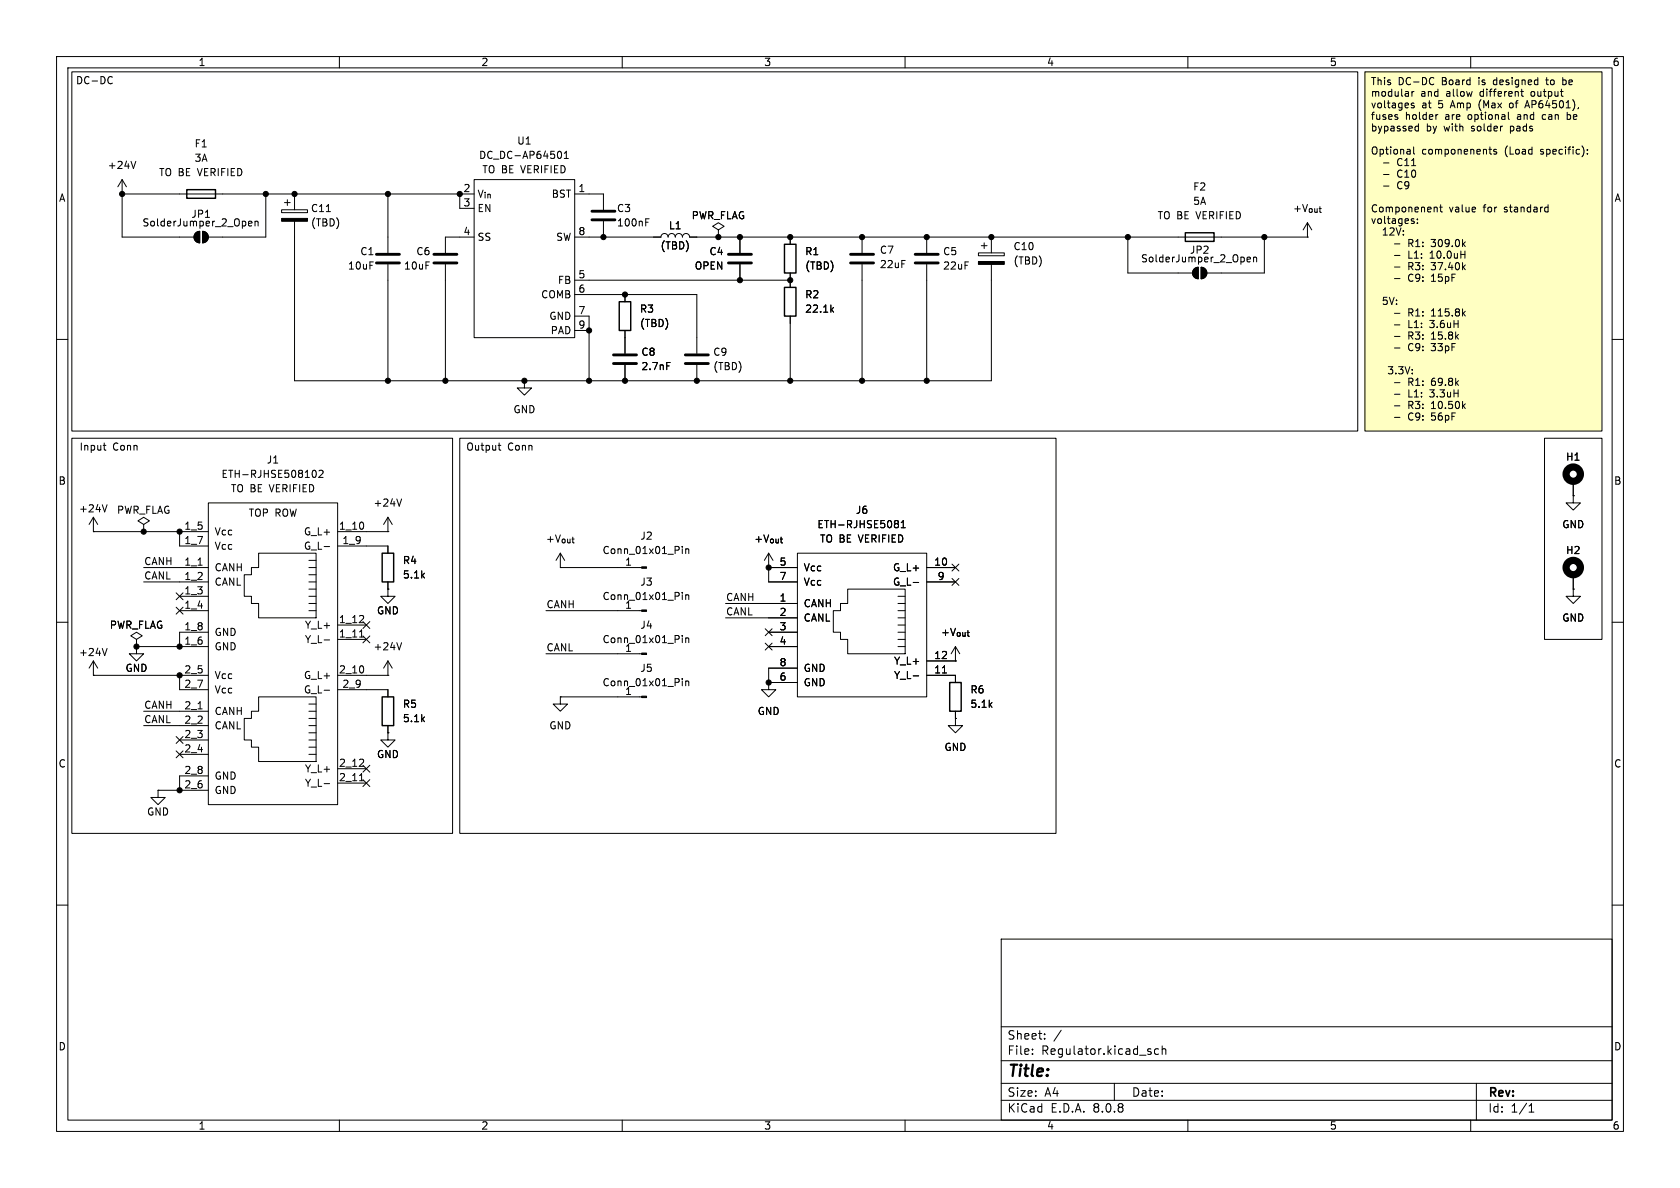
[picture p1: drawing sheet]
<svg xmlns="http://www.w3.org/2000/svg" width="297mm" height="210mm" viewBox="0 0 297 210" stroke-linecap="round" stroke-linejoin="round" font-family="sans-serif">
<g fill="none" stroke="#000" stroke-width=".18">
<path d="M10 10h277v190h-277zM12 12h273v186h-273zM60 10v2M110 10v2M160 10v2M210 10v2M260 10v2M10 60h2M285 60h2M10 110h2M285 110h2M10 160h2"/>
<path d="M177 166h108v32h-108zM285 160h2M60 198v2M110 198v2M160 198v2M177 194.5h108M177 191.5h108M177 187.5h108M177 181.5h108M182.5 186.3v.1M182.5 185.5v.1M184.7 183.6v.1"/>
<path d="M184.7 182.8v.1M187.6 182.1l-1.3 2M197 191.5v3M204.8 185.5l-.4-.1-.3 .3v.4l.1 .2h.6M205.5 185.5l.2-.1 .3 .1 .1 .9M205.5 184.9v1.5M210 198v2M260 198v2M261 191.5v6.5M270.3 196.6h.9M270.3 195.5l.4-.4v1.5"/>
</g>
<path d="M241.3 12.7h41.9v63.5h-41.9z" fill="#ffffc2"/>
<g fill="none" stroke="#000" stroke-width=".18">
<path d="M12.7 12.7h227.3v63.5h-227.3zM19.5 13.5l.3 .2M19.8 14.7l-.3 .1M241.3 12.7h41.9v63.5h-41.9zM249.6 16.2v.8M250 16.2l-.4 .2M250 18.3l-.3-.1-.2 .2v.2l.5 .1v.3h-.5M253.2 13.7l.3 .1M253.5 14.9l-.3 .1M266.7 19.8v1.1l.1 .2M267 18.3l-.2 .2 .2 .5M269 15.7v1.1l.3 .2"/>
<path d="M269.7 18.7h.6M270 17.8l-.4 1.3M273.3 14.1h.4M273.4 13.7l.1 1.2M276.3 13.7v1.3M276.3 14.9l.3 .1M276.6 14.1l-.3 .1M277.1 19.8v1.3M21.6 34.3h.1M21.6 31.8l-.8 1.2M21.6 31.8v10.1h12.7M21.6 31.8l.8 1.2"/>
<path d="M21.6 34.3h62.2M24 28.5l-.4 1.3M43.9 39.5l.6-.1v-.2l-.4-.1-.2 .2 .1 .6h.5M45.1 39.2l.2-.1 .3 .1v.7M45.1 39.1v.8M47 34.3v7.6h-10.2M49.8 37.1h4.6v.5h-4.6zM50.3 35.8h1M50.8 35.3v1M52.1 34.3v2.8M52.1 39.1v28.2h123.2v-20.6M57.7 37.4h.7"/>
<path d="M68.6 34.3v10.4M81.3 34.3v2.5h2.5M83.8 31.8h17.8v27.9h-17.8zM98.7 26.8l.1-.1a.68 .68 0 0 1 .5 .7 .68 .68 0 0 1-.5 .6h-.1M99.8 28h.7M99.8 27.1l.3-.4v1.3M101.6 34.3h5.1v2.8M106.7 39.1v2.8M114.2 39.3h.4M114.2 38.7h.6M231.1 39.4l-.7 1.2M231.1 39.4v2.5"/>
<path d="M231.1 39.4l.8 1.2M244.6 30.8h1M246.9 20.7l.2 .2-.2 .2M249.7 39.1h.3v.2l-.1 .2h-.3M249.9 26v1.1l.2 .1M250.3 23.1h.5M250.3 22.4h.5M250.6 39.4v.1M250.8 21.9v1.3M253.9 36.6l.2 .2v.7M254.2 20.3h-.2M254.5 36.6h.5"/>
<path d="M254.7 36.2v1.1l.3 .2M263.2 26.4h.5M263.5 27.2h.2M264.5 26.5l-.3-.1-.1 .2v.2l.4 .1v.3h-.4M272.7 20.4v.5l.2 .2M273.6 36.6l.1 .1M273.7 36.2v1.3M273.7 37.4l-.1 .1M277.1 21l.3 .1M280.6 27.1v.1M280.6 26.5v.1M34.6 41.2l.7-.3v2a1.02 1.02 0 0 1-.9-.6 1.02 1.02 0 0 1 .2-1.1z"/>
<path d="M35.8 40.9a1.02 1.02 0 0 1 1 1 1.02 1.02 0 0 1-1 1zM68.6 46.7v20.6M78.7 46.7v20.6M83.8 41.9h-5.1v2.8M101.6 41.9h15.2a.64 .64 0 0 1 .7-.6 .64 .64 0 0 1 .6 .6 .64 .64 0 0 1 .6-.6 .64 .64 0 0 1 .7 .6 .64 .64 0 0 1 .6-.6 .64 .64 0 0 1 .6 .6 .64 .64 0 0 1 .7-.6 .64 .64 0 0 1 .6 .6h109.2M101.6 49.5h38.1M101.6 52.1h21.6v10.4M101.6 55.9h2.5v11.4M101.6 58.4h2.5M110.5 52.1v1.2M110.5 58.4v4.1M127 40.6l1-.6-1-.6-1 .6 1 .6v1.3"/>
<path d="M127 41.9h.1M130.8 41.9v2.8M130.8 46.7v2.8M139.7 41.9v1.3M139.7 48.3v2.5M139.7 55.9v11.4M147 54.7l.4 .5M147.4 54.3l-.5 .5M152.4 41.9v2.8M152.4 46.7v20.6M163.8 41.9v2.8M163.8 46.7v20.6"/>
<path d="M173 44.7h4.5v.5h-4.5zM173.5 43.4h1M174 42.9v1M175.3 41.9v2.8M199.4 41.9v6.4h11.4M211.1 47.5l.7-.3v2.1a1.02 1.02 0 0 1-.9-.7 1.02 1.02 0 0 1 .2-1.1zM212.3 47.2a1.02 1.02 0 0 1 1.1 1.1 1.02 1.02 0 0 1-1.1 1zM220.5 45.9l.6-.1-.1-.3h-.4l-.1 .1v.6h.5M221.6 45.6l.2-.1h.3l.1 .8M221.6 45.5v.8M223.5 41.9v6.4h-10.1M231.1 41.9h.1"/>
<path d="M246.5 45.2h1M246.5 49.2h1M246.5 55.4h1M246.5 59.5h1M249.1 44.4v1.2h.6M249.1 56.6v1.3h.6M249.1 43h.4M249.1 47.1h.4M249.1 55.3h.4M249.1 59.4h.4M249.2 48.5l-.2 .5 .2 .7M249.5 42.3h-.4v1.3"/>
<path d="M249.5 46.4h-.4v1.3M249.5 54.6h-.4v1.3M249.5 58.7h-.4v1.3M252.8 57.8l.5 .1M252.8 56.6h.7l-.4 .5h.2M252.8 45.6h.7M252.8 44.7l.4-.3v1.2M253 42.3h.8l-.4 .5h.1M253 43.5l.5 .1M253 46.4h.8l-.4 .5h.1M253 47.6l.5 .1M253.1 55.9h.7"/>
<path d="M253.1 49.7h.7M253.1 48.8l.3-.3v1.2M253.1 55l.3-.4v1.3M253.1 60h.7M253.3 58.9l-.2 .1M253.4 58.7v1.3M12.7 77.5h67.3v69.8h-67.3zM18.2 78.7h.5M18.4 79.4l.3 .2M81.3 77.5h105.4v69.8h-105.4zM88.1 78.7h.4M88.2 78.3v1.1l.3 .2"/>
<path d="M92.7 67.3v1.3h1.3l-1.3 1.3-1.3-1.3h1.3M92.7 67.3h.1M110.5 64.5v2.8M117.9 64.1h.6M123.2 64.5v2.8M246.5 69.7h1M246.5 73.8h1M249.1 66.9v1.2M249.1 68.9v1.3h.6M249.1 67.5h.4M249.1 71.6h.4M249.2 60.8l-.2 .5 .2 .6"/>
<path d="M249.2 73.1l-.2 .4 .2 .7M249.5 71h-.4v1.2M252.8 70.1l.5 .1M252.8 68.9h.7l-.4 .5h.2M253 60.7h.8l-.4 .5h.1M253 61.9l.5 .1M253.1 72.2h.7M253.1 74.1l.4 .2M253.3 71.1l-.2 .2M253.4 71v1.2M253.4 66.9h-.1a.86 .86 0 0 0 0 1.2h.2M253.5 67.3l-.3 .1-.1 .2"/>
<path d="M253.7 73h-.6v.6l.4-.1M273 77.5h10.2v35.5h-10.2zM16.5 94h.1M16.5 94h20.3M16.5 91.4l-.8 1.3M16.5 91.4v2.6M16.5 91.4l.8 1.3M18.9 89.2l-.4 1.3M25.4 92.7l1-.6-1-.7-1 .7 1 .6v1.3M25.4 94h.1M31.7 94v2.5h5.1M35 99.9h.7"/>
<path d="M36.8 88.9h22.9v53.3h-22.9zM45.7 97.8h10.2v11.4h-10.2v-2.5h-1.3v-1.3h-1.2v-3.8h1.2v-1.3h1.3zM54.6 99.1h1.3M55.4 83.2l.1-.1a.68 .68 0 0 1 .4 .7 .68 .68 0 0 1-.4 .6l-.1-.1M56.4 83.3l.5-.2 .2 .4-.8 .9h.8M57.3 96.6h1M59.7 96.5h8.9v1.3M59.7 94h8.9M68.6 94h.1M68.6 91.4v2.6M68.6 91.4l-.8 1.3M68.6 91.4l.7 1.3"/>
<path d="M71 88.2l-.4 1.3M99.1 97.8l-.8 1.3M99.1 97.8v2.5M99.1 97.8l.7 1.3M120.6 96.6v.1M120.6 97v.9M121.2 97v.9M121.2 97.1l.2-.1 .3 .1 .1 .8M135.9 97.8v5.1h5.1M135.9 97.8l-.8 1.3M135.9 97.8l.8 1.3M141 97.8h22.8v25.4h-22.8z"/>
<path d="M158.4 92h.2l.2 .3-.2 .3M158.4 92.6h.2M158.6 92.6l.2 .2v.2l-.1 .2-.3 .1M159.3 93.3h.8M159.3 92.4l.4-.4v1.3M168.3 99.7l1.2 1.2M169.5 99.7l-1.2 1.2M278.1 87.6v1.3h1.3l-1.3 1.3-1.2-1.3h1.2M278.1 87.6h.1M278.1 85.1v2.5M16.5 119.4h.1M16.5 119.4h20.3"/>
<path d="M16.5 116.8v2.6M16.5 116.8l-.8 1.3M16.5 116.8l.8 1.3M18.9 114.6l-.4 1.3M24.1 114.3v1.3h1.3l-1.3 1.2-1.2-1.2h1.2M24.1 114.3h.1M24.1 113l1-.6-1-.6-1 .6 1 .6v1.3M24.1 114.3h12.7M25.4 100.3h11.4M25.4 102.9h11.4M31.1 104.8l1.3 1.2M31.1 107.3l1.3 1.3"/>
<path d="M31.7 105.4h5.1M31.7 108h5.1M31.7 119.4v2.5h5.1M32.4 104.8l-1.3 1.2M32.4 107.3l-1.3 1.3M36.8 111.8h-5.1v2.5M54.6 101.6h1.3M54.6 108h1.3M54.6 106.7h1.3M54.6 105.4h1.3M54.6 104.1h1.3M54.6 102.9h1.3"/>
<path d="M54.6 100.3h1.3M57.3 113.1h1M59.7 113h5.1M59.7 110.5h5.1M59.7 119.4h8.9M63.6 112.6h.7M64.2 109.9l1.2 1.2M64.2 112.4l1.2 1.2M65.4 109.9l-1.2 1.2M65.4 112.4l-1.2 1.2M68.6 104.1v1.3h1.2l-1.2 1.3-1.3-1.3h1.3M68.6 104.1h.1"/>
<path d="M68.6 119.4h.1M68.6 102.9v1.2M68.6 116.8v2.6M68.6 116.8l-.8 1.3M68.6 116.8l.7 1.3M71 113.6l-.4 1.3M96.5 108h16.9M96.5 115.6h16.9M99.1 100.3h.1M99.1 100.3h14.3M120.6 104.7v.1M120.6 105.1v.9"/>
<path d="M120.6 112.3v.2M120.6 112.8v.8M120.6 120v.1M121.2 105.1v.9M121.2 112.8v.8M121.2 112.9l.2-.1h.3l.1 .8M121.2 105.3l.2-.2 .3 .1 .1 .8M128.3 106.7h12.7M128.3 109.2h12.7M135.3 111.2l1.2 1.2M135.3 113.7l1.2 1.2M135.9 100.3h.1"/>
<path d="M135.9 100.3h5.1M135.9 114.3h5.1M135.9 111.8h5.1M136.5 111.2l-1.2 1.2M136.5 113.7l-1.2 1.2M141 118.1h-5.1v2.6M149.9 104.1h10.1v11.5h-10.1v-2.6h-1.3v-1.2h-1.3v-3.8h1.3v-1.3h1.3zM158.7 108h1.3M158.7 114.3h1.3M158.7 113h1.3M158.7 111.8h1.3M158.7 110.5h1.3"/>
<path d="M158.7 109.2h1.3M158.7 105.4h1.3M158.7 106.7h1.3M161.4 119.5h1M161.4 103h1M163.8 100.3h5.1M163.8 102.9h5.1M163.8 119.4h5.1v1.3M163.8 116.8h5.1M166.6 119h.7M168.3 102.3l1.2 1.2M168.9 116.8h.1"/>
<path d="M168.9 114.3v2.5M168.9 114.3l-.8 1.3M168.9 114.3l.8 1.3M169.5 102.3l-1.2 1.2M278.1 104.1v1.3h1.3l-1.3 1.3-1.2-1.3h1.2M278.1 104.1h.1M278.1 101.6v2.5M25.4 125.7h11.4M25.4 128.3h11.4M27.9 139.7v1.3h1.3l-1.3 1.2-1.2-1.2h1.2M27.9 139.7h.1M27.9 139.7h8.9"/>
<path d="M31.1 132.7l1.3 1.3M31.1 130.2l1.3 1.2M31.7 130.8h5.1M31.7 133.4h5.1M32.4 132.7l-1.3 1.3M32.4 130.2l-1.3 1.2M35 125.3h.7M36.8 137.2h-5.1v2.5M45.7 123.2h10.2v11.4h-10.2v-2.5h-1.3v-1.3h-1.2v-3.8h1.2v-1.3h1.3zM54.6 127h1.3M54.6 133.4h1.3M54.6 132.1h1.3"/>
<path d="M54.6 130.8h1.3M54.6 129.5h1.3M54.6 128.3h1.3M54.6 125.7h1.3M54.6 124.5h1.3M57.3 138.5h1M57.3 122h1M59.7 121.9h8.9v1.3M59.7 138.4h5.1M59.7 135.9h5.1M63.6 138h.7M64.2 135.3l1.2 1.2"/>
<path d="M64.2 137.8l1.2 1.2M65.4 135.3l-1.2 1.2M65.4 137.8l-1.2 1.2M68.6 129.5v1.3h1.2l-1.2 1.3-1.3-1.3h1.3M68.6 129.5h.1M68.6 128.3v1.2M99.1 123.2v1.3h1.2l-1.2 1.2-1.3-1.2h1.3M99.1 123.2h.1M99.1 123.2h14.3M120.6 120.4v.8M121.2 120.4v.8M121.2 120.5l.2-.1h.3l.1 .8"/>
<path d="M135.9 120.7v1.2h1.3l-1.3 1.3-1.3-1.3h1.3M135.9 120.7h.1M135.9 120.7h5.1M168.9 127v1.3h1.3l-1.3 1.2-1.3-1.2h1.3M168.9 127h.1M168.9 125.7v1.3"/>
</g>
<g fill="#000" stroke="#000" stroke-width=".18">
<path d="M49.8 38.6h4.6v.5h-4.6zM34.6 41.2l.7-.3v2a1.02 1.02 0 0 1-.9-.6 1.02 1.02 0 0 1 .2-1.1zM35.8 40.9a1.02 1.02 0 0 1 1 1 1.02 1.02 0 0 1-1 1zM173 46.2h4.5v.5h-4.5zM211.1 47.5l.7-.3v2.1a1.02 1.02 0 0 1-.9-.7 1.02 1.02 0 0 1 .2-1.1zM212.3 47.2a1.02 1.02 0 0 1 1.1 1.1 1.02 1.02 0 0 1-1.1 1zM113.4 115.4h.9v.3h-.9zM113.4 107.8h.9v.3h-.9zM113.4 100.2h.9v.3h-.9zM113.4 123.1h.9v.2h-.9z"/>
<circle cx="21.6" cy="34.3" r=".46"/>
<circle cx="47" cy="34.3" r=".46"/>
<circle cx="52.1" cy="34.3" r=".46"/>
<circle cx="68.6" cy="34.3" r=".46"/>
<circle cx="81.3" cy="34.3" r=".46"/>
<circle cx="104.1" cy="58.4" r=".46"/>
<circle cx="106.7" cy="41.9" r=".46"/>
<circle cx="110.5" cy="52.1" r=".46"/>
<circle cx="127" cy="41.9" r=".46"/>
<circle cx="130.8" cy="41.9" r=".46"/>
<circle cx="130.8" cy="49.5" r=".46"/>
<circle cx="139.7" cy="41.9" r=".46"/>
<circle cx="139.7" cy="49.5" r=".46"/>
<circle cx="152.4" cy="41.9" r=".46"/>
<circle cx="163.8" cy="41.9" r=".46"/>
<circle cx="175.3" cy="41.9" r=".46"/>
<circle cx="199.4" cy="41.9" r=".46"/>
<circle cx="223.5" cy="41.9" r=".46"/>
<circle cx="68.6" cy="67.3" r=".46"/>
<circle cx="78.7" cy="67.3" r=".46"/>
<circle cx="92.7" cy="67.3" r=".46"/>
<circle cx="104.1" cy="67.3" r=".46"/>
<circle cx="110.5" cy="67.3" r=".46"/>
<circle cx="123.2" cy="67.3" r=".46"/>
<circle cx="139.7" cy="67.3" r=".46"/>
<circle cx="152.4" cy="67.3" r=".46"/>
<circle cx="163.8" cy="67.3" r=".46"/>
<circle cx="25.4" cy="94" r=".46"/>
<circle cx="31.7" cy="94" r=".46"/>
<circle cx="24.1" cy="114.3" r=".46"/>
<circle cx="31.7" cy="119.4" r=".46"/>
<circle cx="31.7" cy="114.3" r=".46"/>
<circle cx="135.9" cy="100.3" r=".46"/>
<circle cx="31.7" cy="139.7" r=".46"/>
<circle cx="135.9" cy="120.7" r=".46"/>
</g>
<g fill="none" stroke="#000" stroke-width=".51">
<path d="M104.6 37.3h4.1M104.6 38.9h4.1M66.5 45h4.1M66.5 46.5h4.1M76.7 45h4.1M76.7 46.5h4.1M128.8 45h4M128.8 46.5h4M150.4 45h4M150.4 46.5h4M161.8 45h4.1M161.8 46.5h4.1"/>
<path d="M108.5 62.7h4M108.5 64.3h4M121.2 62.7h4M121.2 64.3h4"/>
</g>
<path d="M33 33.5h5.1v1.6h-5.1zM109.5 53.3h2v5.1h-2zM138.7 43.2h2v5.1h-2zM138.7 50.8h2v5.1h-2zM209.5 41.1h5.1v1.6h-5.1zM67.6 97.8h2v5.1h-2zM67.6 123.2h2v5.1h-2zM167.9 120.7h2v5h-2z" fill="none" stroke="#000" stroke-width=".25"/>
<g fill="none" stroke="#000" stroke-width="1.3">
<circle cx="278.1" cy="83.8" r="1.27"/>
<circle cx="278.1" cy="100.3" r="1.27"/>
</g>
<text font-size="2.8" x="178" y="190.9">Title:</text>
<g font-size="2.1">
<text x="178" y="184">Sheet:</text>
<text x="178" y="186.7">File:</text>
<text x="184.1" y="186.7">Regulator.kicad_sch</text>
<text x="178" y="196.9">KiCad</text>
<text x="178" y="194.1">Size:</text>
<text x="184.7" y="194.1">A4</text>
<text x="185.7" y="196.9">E.D.A.</text>
<text x="193.3" y="196.9">8.0.8</text>
<text x="200" y="194.1">Date:</text>
<text x="263" y="194.3">Rev:</text>
<text x="263" y="196.9">Id:</text>
<text x="267.1" y="196.9">1/1</text>
</g>
<g font-size="1.8">
<text x="35" y="11.9">1</text>
<text x="85" y="11.9">2</text>
<text x="135" y="11.9">3</text>
<text x="185" y="11.9">4</text>
<text x="235" y="11.9">5</text>
<text x="285" y="11.9">6</text>
<text x="13.3" y="15.1">DC-DC</text>
<text x="242.3" y="15.4">This</text>
<text x="242.3" y="17.4">modular</text>
<text x="247.2" y="15.4">DC-DC</text>
<text x="251.2" y="17.4">and</text>
<text x="255" y="15.4">Board</text>
<text x="255.8" y="17.4">allow</text>
<text x="261.7" y="15.4">is</text>
<text x="261.9" y="17.4">different</text>
<text x="264.5" y="15.4">designed</text>
<text x="271.1" y="17.4">output</text>
<text x="274.1" y="15.4">to</text>
<text x="277.1" y="15.4">be</text>
<text x="242.3" y="19.5">voltages</text>
<text x="242.3" y="21.5">fuses</text>
<text x="242.3" y="23.6">bypassed</text>
<text x="248.4" y="21.5">holder</text>
<text x="251.3" y="19.5">at</text>
<text x="252.1" y="23.6">by</text>
<text x="254.4" y="19.5">5</text>
<text x="255.4" y="23.6">with</text>
<text x="255.6" y="21.5">are</text>
<text x="256.8" y="19.5">Amp</text>
<text x="259.8" y="21.5">optional</text>
<text x="260.4" y="23.6">solder</text>
<text x="261.9" y="19.5">(Max</text>
<text x="267.4" y="23.6">pads</text>
<text x="267.5" y="19.5">of</text>
<text x="268.7" y="21.5">and</text>
<text x="270.6" y="19.5">AP64501),</text>
<text x="273.3" y="21.5">can</text>
<text x="277.9" y="21.5">be</text>
<text x="34.3" y="26.3">F1</text>
<text x="34.3" y="28.8">3A</text>
<text x="84.6" y="28.3">DC_DC-AP64501</text>
<text x="91.3" y="25.8">U1</text>
<text x="242.3" y="27.6">Optional</text>
<text x="244.6" y="29.7">-</text>
<text x="247.3" y="29.7">C11</text>
<text x="251.3" y="27.6">componenents</text>
<text x="266.1" y="27.6">(Load</text>
<text x="272.6" y="27.6">specific):</text>
<text x="10.3" y="35.9">A</text>
<text x="18.9" y="30.1">+24V</text>
<text x="28" y="31.3">TO BE VERIFIED</text>
<text x="81.8" y="34">2</text>
<text x="84.3" y="35.2">V_{in}</text>
<text x="85.2" y="30.8">TO BE VERIFIED</text>
<text x="97.4" y="35.2">BST</text>
<text x="102.2" y="34">1</text>
<text x="210.8" y="33.9">F2</text>
<text x="244.6" y="33.8">-</text>
<text x="247.3" y="31.7">C10</text>
<text x="247.3" y="33.8">C9</text>
<text x="285.3" y="35.9">A</text>
<text x="25.1" y="40.2">SolderJumper_2_Open</text>
<text x="33.7" y="38.7">JP1</text>
<text x="54.9" y="37.7">C11</text>
<text x="54.9" y="40.2">(TBD)</text>
<text x="81.8" y="36.6">3</text>
<text x="81.8" y="41.7">4</text>
<text x="84.3" y="37.7">EN</text>
<text x="102.2" y="41.7">8</text>
<text x="109" y="37.7">C3</text>
<text x="109" y="40.2">100nF</text>
<text x="118.2" y="40.7">L1</text>
<text x="122.2" y="39">PWR_FLAG</text>
<text x="204.5" y="39">TO BE VERIFIED</text>
<text x="210.8" y="36.4">5A</text>
<text x="228.5" y="37.7">+V_{out}</text>
<text x="242.3" y="37.9">Componenent</text>
<text x="242.3" y="39.9">voltages:</text>
<text x="244.6" y="42">12V:</text>
<text x="256.2" y="37.9">value</text>
<text x="262.4" y="37.9">for</text>
<text x="266.2" y="37.9">standard</text>
<text x="61.4" y="47.9">10uF</text>
<text x="63.6" y="45.3">C1</text>
<text x="71.3" y="47.9">10uF</text>
<text x="73.5" y="45.3">C6</text>
<text x="84.3" y="42.8">SS</text>
<text x="98.2" y="42.8">SW</text>
<text x="116.7" y="44.3">(TBD)</text>
<text x="122.7" y="47.9">OPEN</text>
<text x="125.3" y="45.3">C4</text>
<text x="142.2" y="45.3">R1</text>
<text x="142.2" y="47.9">(TBD)</text>
<text x="155.5" y="45.1">C7</text>
<text x="155.5" y="47.6">22uF</text>
<text x="166.6" y="45.3">C5</text>
<text x="166.6" y="47.9">22uF</text>
<text x="179.1" y="44.4">C10</text>
<text x="179.1" y="47">(TBD)</text>
<text x="201.6" y="46.6">SolderJumper_2_Open</text>
<text x="210.3" y="45.1">JP2</text>
<text x="246.9" y="44">-</text>
<text x="249.7" y="44">R1:</text>
<text x="249.7" y="46">L1:</text>
<text x="253.7" y="46">10.0uH</text>
<text x="253.9" y="44">309.0k</text>
<text x="95.6" y="52.9">COMB</text>
<text x="98.5" y="50.4">FB</text>
<text x="102.2" y="49.3">5</text>
<text x="102.2" y="51.8">6</text>
<text x="142.2" y="52.9">R2</text>
<text x="246.9" y="48.1">-</text>
<text x="249.7" y="48.1">R3:</text>
<text x="249.7" y="50.1">C9:</text>
<text x="253.9" y="48.1">37.40k</text>
<text x="253.9" y="50.1">15pF</text>
<text x="97" y="56.7">GND</text>
<text x="97.3" y="59.3">PAD</text>
<text x="102.2" y="55.6">7</text>
<text x="102.2" y="58.2">9</text>
<text x="113" y="55.5">R3</text>
<text x="113" y="58">(TBD)</text>
<text x="142.2" y="55.5">22.1k</text>
<text x="244.6" y="54.2">5V:</text>
<text x="246.9" y="58.3">-</text>
<text x="249.7" y="56.3">R1:</text>
<text x="249.7" y="58.3">L1:</text>
<text x="253.7" y="58.3">3.6uH</text>
<text x="253.9" y="56.3">115.8k</text>
<text x="113.3" y="63.1">C8</text>
<text x="113.3" y="65.6">2.7nF</text>
<text x="126" y="63.1">C9</text>
<text x="126" y="65.6">(TBD)</text>
<text x="246.9" y="62.4">-</text>
<text x="249.7" y="60.4">R3:</text>
<text x="249.7" y="62.4">C9:</text>
<text x="253.9" y="60.4">15.8k</text>
<text x="253.9" y="62.4">33pF</text>
<text x="245.8" y="66.5">3.3V:</text>
<text x="246.9" y="68.5">-</text>
<text x="249.7" y="68.5">R1:</text>
<text x="249.7" y="70.6">L1:</text>
<text x="253.7" y="70.6">3.3uH</text>
<text x="253.9" y="68.5">69.8k</text>
<text x="90.7" y="73.3">GND</text>
<text x="246.9" y="72.6">-</text>
<text x="249.7" y="72.6">R3:</text>
<text x="249.7" y="74.7">C9:</text>
<text x="253.9" y="72.6">10.50k</text>
<text x="253.9" y="74.7">56pF</text>
<text x="14" y="79.9">Input</text>
<text x="19.9" y="79.9">Conn</text>
<text x="47.1" y="82.1">J1</text>
<text x="82.3" y="79.9">Output</text>
<text x="89.7" y="79.9">Conn</text>
<text x="276.8" y="81.6">H1</text>
<text x="10.3" y="85.9">B</text>
<text x="39.1" y="84.7">ETH-RJHSE508102</text>
<text x="40.7" y="87.2">TO BE VERIFIED</text>
<text x="65.9" y="89.8">+24V</text>
<text x="285.3" y="85.9">B</text>
<text x="13.9" y="90.8">+24V</text>
<text x="20.6" y="91">PWR_FLAG</text>
<text x="32.5" y="93.7">1_5</text>
<text x="37.8" y="94.8">Vcc</text>
<text x="43.9" y="91.6">TOP ROW</text>
<text x="53.6" y="94.8">G_L+</text>
<text x="59.8" y="93.7">1_10</text>
<text x="113.1" y="95.6">J2</text>
<text x="144.4" y="93.6">ETH-RJHSE5081</text>
<text x="151.2" y="91">J6</text>
<text x="276.1" y="93.6">GND</text>
<text x="25.4" y="100">CANH</text>
<text x="32.5" y="100.1">1_1</text>
<text x="32.5" y="96.3">1_7</text>
<text x="37.8" y="101.2">CANH</text>
<text x="37.8" y="97.4">Vcc</text>
<text x="53.6" y="97.4">G_L-</text>
<text x="60.4" y="96.3">1_9</text>
<text x="71.1" y="99.9">R4</text>
<text x="96.4" y="96.1">+V_{out}</text>
<text x="106.4" y="98.1">Conn_01x01_Pin</text>
<text x="110.4" y="100.1">1</text>
<text x="133.2" y="96.1">+V_{out}</text>
<text x="137.7" y="100.1">5</text>
<text x="142" y="101.2">Vcc</text>
<text x="144.9" y="96.1">TO BE VERIFIED</text>
<text x="157.8" y="101.2">G_L+</text>
<text x="165.1" y="100.1">10</text>
<text x="276.8" y="98.1">H2</text>
<text x="25.4" y="102.5">CANL</text>
<text x="32.5" y="102.6">1_2</text>
<text x="32.5" y="105.2">1_3</text>
<text x="32.5" y="107.7">1_4</text>
<text x="37.8" y="103.7">CANL</text>
<text x="71.1" y="102.5">5.1k</text>
<text x="96.5" y="107.6">CANH</text>
<text x="106.4" y="106.3">Conn_01x01_Pin</text>
<text x="110.4" y="107.7">1</text>
<text x="113.1" y="103.7">J3</text>
<text x="128.3" y="106.3">CANH</text>
<text x="137.7" y="106.4">1</text>
<text x="137.7" y="102.6">7</text>
<text x="142" y="107.5">CANH</text>
<text x="142" y="103.7">Vcc</text>
<text x="157.8" y="103.7">G_L-</text>
<text x="165.7" y="102.6">9</text>
<text x="19.3" y="111.4">PWR_FLAG</text>
<text x="32.5" y="111.5">1_8</text>
<text x="37.8" y="112.6">GND</text>
<text x="53.8" y="113.9">Y_L-</text>
<text x="53.8" y="111.4">Y_L+</text>
<text x="59.8" y="112.8">1_11</text>
<text x="59.8" y="110.2">1_12</text>
<text x="66.5" y="108.8">GND</text>
<text x="106.4" y="113.9">Conn_01x01_Pin</text>
<text x="113.1" y="111.4">J4</text>
<text x="128.3" y="108.9">CANL</text>
<text x="137.7" y="109">2</text>
<text x="137.7" y="111.5">3</text>
<text x="142" y="110.1">CANL</text>
<text x="166.2" y="112.6">+V_{out}</text>
<text x="276.1" y="110.1">GND</text>
<text x="13.9" y="116.2">+24V</text>
<text x="22.1" y="119">GND</text>
<text x="32.5" y="114">1_6</text>
<text x="32.5" y="119.1">2_5</text>
<text x="37.8" y="115.2">GND</text>
<text x="59.8" y="119.1">2_10</text>
<text x="65.9" y="115.2">+24V</text>
<text x="96.5" y="115.2">CANL</text>
<text x="110.4" y="115.3">1</text>
<text x="113.1" y="119">J5</text>
<text x="137.7" y="114">4</text>
<text x="137.7" y="117.9">8</text>
<text x="142" y="119">GND</text>
<text x="158" y="117.7">Y_L+</text>
<text x="165.1" y="119.1">11</text>
<text x="165.1" y="116.6">12</text>
<text x="25.4" y="125.4">CANH</text>
<text x="32.5" y="125.5">2_1</text>
<text x="32.5" y="121.7">2_7</text>
<text x="37.8" y="120.2">Vcc</text>
<text x="37.8" y="122.8">Vcc</text>
<text x="53.6" y="120.2">G_L+</text>
<text x="53.6" y="122.8">G_L-</text>
<text x="60.4" y="121.7">2_9</text>
<text x="71.1" y="125.3">R5</text>
<text x="106.4" y="121.5">Conn_01x01_Pin</text>
<text x="110.4" y="122.9">1</text>
<text x="137.7" y="120.4">6</text>
<text x="142" y="121.5">GND</text>
<text x="158" y="120.2">Y_L-</text>
<text x="171.5" y="122.8">R6</text>
<text x="171.5" y="125.3">5.1k</text>
<text x="25.4" y="127.9">CANL</text>
<text x="32.5" y="128">2_2</text>
<text x="32.5" y="130.6">2_3</text>
<text x="37.8" y="126.6">CANH</text>
<text x="37.8" y="129.1">CANL</text>
<text x="71.1" y="127.9">5.1k</text>
<text x="97" y="129.1">GND</text>
<text x="133.9" y="126.6">GND</text>
<text x="10.3" y="135.9">C</text>
<text x="32.5" y="133.1">2_4</text>
<text x="32.5" y="136.9">2_8</text>
<text x="53.8" y="136.8">Y_L+</text>
<text x="59.8" y="135.6">2_12</text>
<text x="66.5" y="134.2">GND</text>
<text x="166.9" y="132.9">GND</text>
<text x="285.3" y="135.9">C</text>
<text x="32.5" y="139.4">2_6</text>
<text x="37.8" y="140.6">GND</text>
<text x="37.8" y="138">GND</text>
<text x="53.8" y="139.3">Y_L-</text>
<text x="59.8" y="138.2">2_11</text>
<text x="25.9" y="144.4">GND</text>
<text x="10.3" y="185.9">D</text>
<text x="285.3" y="185.9">D</text>
<text x="35" y="199.9">1</text>
<text x="85" y="199.9">2</text>
<text x="135" y="199.9">3</text>
<text x="185" y="199.9">4</text>
<text x="235" y="199.9">5</text>
<text x="285" y="199.9">6</text>
</g>
</svg>
